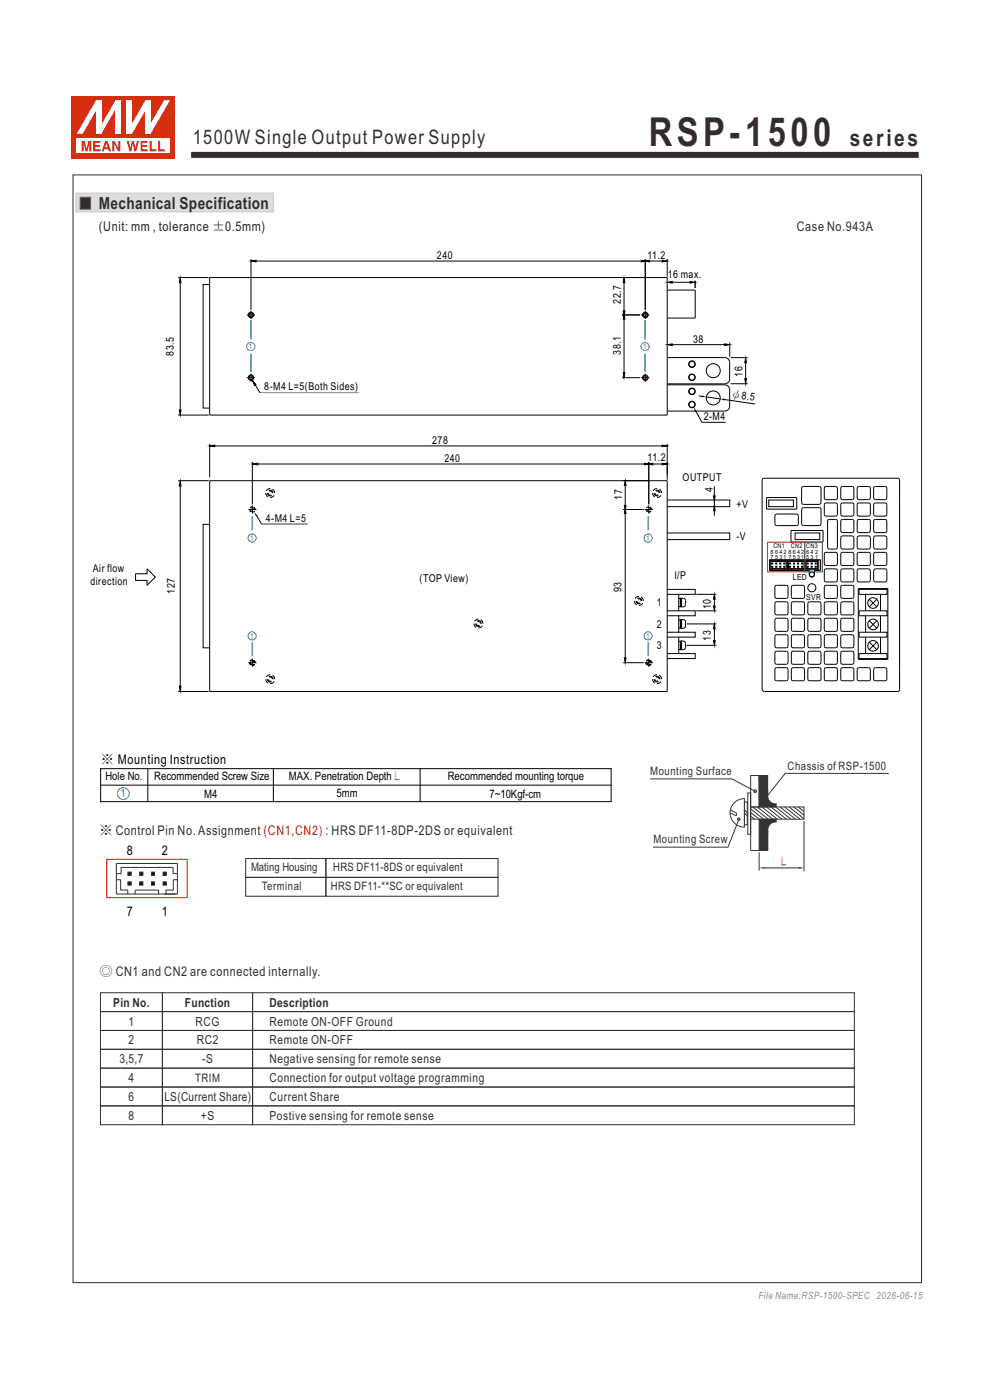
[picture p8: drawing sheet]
<svg xmlns="http://www.w3.org/2000/svg" width="210mm" height="297mm" viewBox="0 0 210 297" stroke-linecap="round" stroke-linejoin="round" font-family="sans-serif">
<path d="M16.1 41h41.9v4h-41.9z" fill-rule="evenodd" fill="#dcdddd" stroke="#c9caca" stroke-width=".21"/>
<path d="M170.5 174.2v10.6" fill="none" stroke="#333436" stroke-width=".21"/>
<g fill="#333436">
<path d="M169.5 183.9l1 .2-1 .2z"/>
<path d="M161.1 184.1l1-.2v.4z"/>
</g>
<path d="M188.5 164.1h-21.9l-4.5 5.5" fill="none" stroke="#333436" stroke-width=".21"/>
<path d="M165.7 181.9h.3v1.4h.7v.3h-1z" fill="#f08519"/>
<path d="M155 171.8l1.2 .7v.6l-1.3-.6M157.9 170.1h.6v4.9h-.6zM157.9 172.5l.6 .6M157.9 171.8l.6 .7M159.2 164.5h1.8v6.7h-1.8zM159.2 171.2h11.3v2.6h-11.3zM161 164.5h1.7v1.1h-1.7zM162.7 165l.1 3.8M162.8 176.2l-.1 4.2M159.2 180.4h1.8" fill="none" stroke="#333436" stroke-width=".21"/>
<g fill="#333436">
<path d="M161 164.5h1.8v4.4a1.68 1.68 0 0 0 1.8 1.7v.6h-3.6z"/>
<path d="M161.6 167.9l.4 .4v-.2h-.5zM161.6 167.9l.2 .2zM161.6 167.9l.2-.1v.5h.2zM161.8 167.8l.2 .1-.3 .4h.1zM161.9 168.1l.1-.2zM161.6 168.1l.1 .2 .3-.4 .1 .2zM161.7 168l-.1 .2 .5-.1-.1 .3zM161.9 168.2l.1 .2zM161.7 168l.3 .4-.2 .1v-.5zM161.8 168v.5l-.2-.1 .4-.4zM161.5 168.1l.5 .1v-.2l-.4 .4z"/>
</g>
<path d="M161 164.5h1.8v4.4a1.68 1.68 0 0 0 1.8 1.7v.6h-3.6z" fill="none" stroke="#333436" stroke-width=".21"/>
<path d="M161 173.8h3.6v.6h-.4a1.59 1.59 0 0 0-1.3 1.3v4.7h-1.9z" fill="#333436"/>
<path d="M137.9 165.2h17.4l4.9 2.7M156.7 173.9l-2.3 5.8h-15.9M158.6 168.2h.6v8.8h-.6zM159.2 173.8v6.6M161 173.8h3.6v.6h-.4a1.59 1.59 0 0 0-1.3 1.3v4.7h-1.9zM161 180.8v3.9M161.9 184.1h8" fill="none" stroke="#333436" stroke-width=".21"/>
<g fill="#333436">
<path d="M156.4 173.5l.4 .4-.5-.1zM156.4 173.5l.3-.1v.5h.1zM156.7 173.4l.3 .1-.4 .4h.1zM156.6 173.8l.4-.3 .1 .2zM156.6 173.7l.5 .1-.1 .2zM156.6 173.7l.4 .3-.3 .2v-.5zM156.7 173.7v.5l-.3-.2 .4-.3zM156.6 173.9l.2-.2zM156.3 173.8h.5l-.4 .2zM159.9 167.6l.4 .3h-.5zM159.9 167.6l.3-.1v.5l.1-.1zM160.2 167.5l.3 .1-.3 .4zM160.1 167.9l.2-.1zM160.1 167.9l.4-.3 .1 .2zM160.1 167.8l.5 .1-.1 .2zM160.1 167.8l.3 .3-.2 .1zM160.2 167.7v.5l-.3-.1 .4-.3zM159.8 167.9h.5l-.4 .2z"/>
<path d="M162.1 169.2l.3 .3 .1-.1h-.5zM162.2 169.1l.2-.1v.5zM162.4 169l.3 .1-.3 .4zM162.3 169.4l.1 .1 .3-.4 .1 .3zM162.4 169.3l-.1 .1h.5l-.1 .3zM162.4 169.3l.3 .4h-.1l-.2 .1zM162.4 169.3v.5l-.1-.1h-.1zM162 169.4h.5l-.1-.1-.2 .4z"/>
</g>
<g fill="none" stroke="#333436" stroke-width=".21">
<path d="M155.8 170.3a3 3 0 0 1 2.1-.9v6.1a3 3 0 0 1-2.8-1.9 3 3 0 0 1 .7-3.3zM159.2 171.6l2.8 2.2M159.2 172.4l1.8 1.4M159.2 173.1l.9 .7M159.7 171.2l3.3 2.6M160.6 171.2l3.3 2.6M161.6 171.2l3.3 2.6M162.6 171.2l3.2 2.6M163.5 171.2l3.3 2.6M164.5 171.2l3.3 2.6M165.5 171.2l3.2 2.6M166.4 171.2l3.3 2.6"/>
<path d="M167.4 171.2l3.1 2.5M168.4 171.2l2.1 1.7M169.3 171.2l1.2 1"/>
</g>
<path d="M15.5 37.1h180v235h-180z" fill="none" stroke="#332c2b" stroke-width=".21"/>
<path d="M40.4 32.1h154.6v1.5h-154.6z" fill-rule="evenodd" fill="#332c2b" stroke="#fefefe" stroke-width=".21"/>
<path d="M17 41.8h2.2v2.6h-2.2z" fill-rule="evenodd" fill="#332c2b" stroke="#5f5d5d" stroke-width=".21"/>
<g fill="none" stroke="#000" stroke-width=".21">
<path d="M37.8 58.9h6.5M38.2 59.6v27.8M44.5 58.9h97v29.2h-97zM53.2 55v10.7M53.4 55.4h82.8M132.4 59.6v6.5M136.6 55.4h4.2M136.9 55v10.7M141.5 55v3.7M142.4 59.9h4.6M147.5 59.5v1.6M44.5 60.4h-1.4v26.2h1.4"/>
<path d="M52.4 66.8h1.7M53.2 65.9v1.8M53.2 79.3v1.7M53.2 65.9h.1M131.9 66.8h3.9M132.4 67.5v11.9M136 66.8h1.8M136.9 65.9v1.8M136.9 79.3v1.7M136.9 65.9h.1M141.5 61.5h6v6h-6M142.2 73.1h11.9"/>
<path d="M154.8 72.7v3M155 75.9h3.6M158.2 76.6v3.9M37.8 88.1h6.5M38 87h.4l-.2 1zM44.5 94.2v7M45.2 94.6h95.6M52.4 80.1h1.7M53.5 98v9M54.1 81.5l1 1.8h21M54.4 98.4h82.5M131.9 80.1h3.9"/>
<path d="M136 80.1h1.8M137.6 98v9M138.3 98.4h2.5M141.5 94.2v7.6M155 81.4h3.6M37.8 102h6.5M38.2 102.7v43.3M44.4 102h97.1v44.7h-97v-44.7M44.5 111.2h-1.4v26.2h1.4M52.7 108.1h1.7M52.9 108.1l.3 .5M53.1 108.1l.1 .3h.5"/>
<path d="M53.3 107.7l.5 .1 .2 .3M53.5 107.5l-.5 .3M53.5 107.2v1.8M53.8 107.6l.3 .5M54.1 108.4l-.6 .3M54.4 109.4l1.1 1.8h9.7M56.4 104.6v.4l.5 .4M56.7 104.6a.63 .63 0 0 0 .9 .5M56.9 104.6a.45 .45 0 0 0 .7 .4M57 104.1a.63 .63 0 0 1 1 .5M57.1 104.2a.46 .46 0 0 1 .7 .4M57.3 103.6l-.3 .1-.5 .4"/>
<path d="M57.8 103.8l.4 .4 .1 .4M58 104.6h.1M58.1 105.1l-.4 .4-.4 .1M58.3 104.6h.1M132.2 108.1h4.3M132.6 102.7v4.7M132.6 108.8v31.1M136.8 108.1h1.7M137 108.1l.3 .5M137.2 108.1l.1 .3h.5M137.4 107.7l.5 .1 .2 .3M137.6 107.5l-.5 .3"/>
<path d="M137.6 107.2v1.8M137.9 107.6l.3 .5M138.1 108.4l-.5 .3M138.4 104.6l.1 .4 .4 .4M138.7 104.6a.63 .63 0 0 0 1 .5M138.9 104.6a.45 .45 0 0 0 .7 .4M139.1 104.1a.63 .63 0 0 1 .9 .5M139.1 104.2a.46 .46 0 0 1 .7 .4M139.4 103.6l-.4 .1-.5 .4M139.8 103.8l.5 .4v.4M140 104.6h.1M140.2 105.1l-.5 .4-.3 .1"/>
<path d="M140.3 104.6h.1M141.5 113.1h13.3v1.4h-13.3M141.5 106.1h13.3v1.4h-13.3M151.5 103.2v2.2M151.5 106.1v1.4M151.5 108.2v1.2M161.8 101.5h28.9l.1 .3v44.6l-.1 .2-28.5 .1-.5-.3v-44.6zM162.6 105.6h6.4v2.4h-6.4zM163.1 106.1h5.2v1.4h-5.2zM163.2 118.9h3.8v2h-3.8zM163.2 118.7h10.9v2.3h-1.3v.9a.56 .56 0 0 1-.6 .5 .56 .56 0 0 1-.6-.5v-.9h-8.4zM163.5 119.1h3.3v1.5h-3.3z"/>
<path d="M164.5 109.2l.2-.2 4.6 .2v2.2l-.3 .1-4.5-.1-.1-.3zM167 118.9h3.8v2h-3.8zM167.3 119.1h3.2v1.5h-3.2zM167.8 112.5h6.8v2.5h-6.8zM168.6 113.1h5.3v1.4h-5.3zM170.1 107.8h3.9l.2 .2-.2 3.4-.2 .1-3.7-.1-.1-.3zM170.1 103.3h3.9l.2 .2-.2 3.4-.2 .1-3.7-.1-.1-.3zM170.8 118.9h2.9v2h-2.9zM171 119.1h2.4v1.5h-2.4zM174.9 117.3h2.6v2.6l-.2 .1-2.4-.1zM174.9 106.8h2.6v2.6l-.2 .1-2.4-.1zM174.9 103.3h2.6v2.6l-.2 .1-2.4-.1z"/>
<path d="M175.7 110.3l1.6-.1 .2 .1 .1 .2v5.6l-.3 .4h-1.4l-.4-.4zM178.4 117.3h2.6v2.6l-.2 .1-2.4-.1zM178.4 113.8h2.6v2.6l-.2 .1-2.4-.1zM178.4 110.3h2.6v2.6l-.2 .1-2.4-.1zM178.4 106.8h2.6v2.6l-.2 .1-2.4-.1zM178.4 103.3h2.6v2.6l-.2 .1-2.4-.1zM181.9 117.3h2.6l.1 .2-.1 2.4-.2 .1-2.4-.1-.1-.3zM181.9 113.8h2.6l.1 .2-.1 2.4-.2 .1-2.4-.1-.1-.3zM181.9 110.3h2.6l.1 .2-.1 2.4-.2 .1-2.4-.1-.1-.3zM181.9 106.8h2.6l.1 .2-.1 2.4-.2 .1-2.4-.1-.1-.3zM181.9 103.3h2.6l.1 .2-.1 2.4-.2 .1-2.4-.1-.1-.3zM185.4 117.3h2.6l.1 .2-.1 2.4-.2 .1-2.4-.1-.1-.3z"/>
<path d="M185.4 113.8h2.6l.1 .2-.1 2.4-.2 .1-2.4-.1-.1-.3zM185.4 110.3h2.6l.1 .2-.1 2.4-.2 .1-2.4-.1-.1-.3zM185.4 106.8h2.6l.1 .2-.1 2.4-.2 .1-2.4-.1-.1-.3zM185.4 103.3h2.6l.1 .2-.1 2.4-.2 .1-2.4-.1-.1-.3zM28.8 121.7h2.4v-1l1.7 1.7-1.7 1.8v-1.1h-2.4zM53.5 140l-.5 .3M53.5 139.7v1.8M100.5 132.3l.1 .4 .4 .4M100.9 132.3a.63 .63 0 0 0 .9 .5M101 132.3a.46 .46 0 0 0 .7 .4M101.2 131.7a.63 .63 0 0 1 .9 .6M101.3 131.9a.47 .47 0 0 1 .7 .4"/>
<path d="M101.5 131.3l-.4 .1-.4 .4M102 131.5l.4 .4v.4M102.1 132.3h.1M102.3 132.8l-.4 .4h-.4M102.4 132.3h.1M134.6 127.5v.3l.5 .5M134.9 127.5a.63 .63 0 0 0 .9 .5M135.1 127.5a.46 .46 0 0 0 .6 .4M135.2 126.9a.64 .64 0 0 1 1 .6M135.3 127.1a.46 .46 0 0 1 .7 .4M135.5 126.5l-.3 .1-.5 .4M136 127.5h.1"/>
<path d="M136 126.7l.4 .4 .1 .4M136.4 128l-.5 .4-.4 .1M136.5 127.5h.1M137.6 140l-.5 .3M137.6 139.7v1.8M141.5 129.6h6v1h-6M141.5 125h6v1.1h-6M141.5 134.1h6v1.1h-6M141.5 138.7h6v1h-6M144 127h.3v1.7h-.3M144 131.5h.3v1.7h-.3M144 136h.3v1.8h-.3"/>
<path d="M144 126.1v3.5M144 130.6v3.5M144 135.2v3.5M144.3 126.9l.9 .1a1.45 1.45 0 0 1 .2 1.5l-.2 .2h-.9zM144.3 136l.9 .1a1.43 1.43 0 0 1 .2 1.5l-.2 .2h-.9zM144.3 131.4l.9 .1a1.43 1.43 0 0 1 .2 1.5l-.2 .2-.9 .1zM144.5 126.9v1.8M144.5 131.4v1.9M144.5 136v1.8M144.6 126.9v1.8M144.6 131.4v1.9M144.6 136v1.8"/>
<path d="M145.4 132.4h.1M145.4 136.9h.1M145.7 132.4h6.3M145.7 136.9h6.3M147.5 129.6h.1M147.5 126.1h.1M147.7 126.1h4.3M147.7 129.6h4.3M151.5 126.8v2.1M151.5 133.1v3.1M164.5 124.3h2.6l.1 .2-.1 2.4h-2.6l-.1-.3zM164.5 138.2h2.6l.1 .3-.1 2.3h-2.6l-.1-.2z"/>
<path d="M164.5 134.7h2.6l.1 .3-.1 2.3h-2.6l-.1-.2zM164.5 131.2h2.6l.1 .3-.1 2.3h-2.6l-.1-.2zM164.5 127.8h2.6l.1 .2-.1 2.4h-2.6l-.1-.3zM168 124.3h2.6l.1 .2-.1 2.4h-2.6l-.1-.3zM168 138.2h2.6l.1 .3-.1 2.3h-2.6l-.1-.2zM168 134.7h2.6l.1 .3-.1 2.3h-2.6l-.1-.2zM168 131.2h2.6l.1 .3-.1 2.3h-2.6l-.1-.2zM168 127.8h2.6l.1 .2-.1 2.4h-2.6l-.1-.3zM171.5 138.2h2.5l.2 .3-.2 2.3h-2.5l-.1-.2zM171.5 134.7h2.5l.2 .3-.2 2.3h-2.5l-.1-.2zM171.5 131.2h2.5l.2 .3-.2 2.3h-2.5l-.1-.2zM171.5 127.8h2.5l.2 .2-.2 2.4h-2.5l-.1-.3z"/>
<path d="M174.9 124.3h2.6v2.6h-2.6zM174.9 120.8h2.6v2.6h-2.6zM174.9 138.2h2.6v2.6h-2.6zM174.9 134.7h2.6v2.6h-2.6zM174.9 131.2h2.6v2.6h-2.6zM174.9 127.8h2.6v2.6h-2.6zM178.4 124.3h2.6v2.6h-2.6zM178.4 138.2h2.6v2.6h-2.6zM178.4 134.7h2.6v2.6h-2.6zM178.4 131.2h2.6v2.6h-2.6zM178.4 127.8h2.6v2.6h-2.6zM178.4 120.8h2.6v2.6h-2.6z"/>
<path d="M181.9 120.8h2.6l.1 .2-.1 2.4h-2.6l-.1-.3zM182.1 124.9h6.2v15h-6.2zM182.2 126.1v-1.1h6v1.1h-6M182.2 129.6h6v1h-6zM182.2 134.1h6v1.1h-6zM182.2 138.7h6v1h-6zM183.6 126.1v3.5M183.6 130.6v3.5M183.6 135.2v3.4M184.4 127.1l1.6 1.6M184.4 136.2l1.6 1.6M184.4 131.7l1.6 1.6"/>
<path d="M185.4 120.8h2.6l.1 .2-.1 2.4h-2.6l-.1-.3zM186 127.1l-1.6 1.6M186 136.2l-1.6 1.6M186 131.7l-1.6 1.6M186.8 126.1v3.5M186.8 130.6v3.5M186.8 135.2v3.4M37.8 146.7h6.5M52.7 140.6h1.7M52.9 140.6l.3 .5M53.1 140.6l.1 .3h.5M53.3 140.2l.5 .1 .2 .3"/>
<path d="M53.8 140.1l.3 .5M54.1 140.9l-.6 .3M56.4 144.1v.4l.5 .4M56.7 144.1a.63 .63 0 0 0 .9 .5M56.9 144.1a.45 .45 0 0 0 .7 .4M57 143.5a.63 .63 0 0 1 1 .6M57.1 143.7a.45 .45 0 0 1 .7 .4M57.3 143.1l-.3 .1-.5 .4M57.8 143.3l.4 .4 .1 .4M58 144.1h.1M58.1 144.5l-.4 .5h-.4M58.3 144.1h.1"/>
<path d="M132.2 140.6h4.3M136.8 140.6h1.7M137 140.6l.3 .5M137.2 140.6l.1 .3h.5M137.4 140.2l.5 .1 .2 .3M137.9 140.1l.3 .5M138.1 140.9l-.5 .3M138.4 144.1l.1 .4 .4 .4M138.7 144.1a.63 .63 0 0 0 1 .5M138.9 144.1a.45 .45 0 0 0 .7 .4M139.1 143.5a.63 .63 0 0 1 .9 .6M139.1 143.7a.45 .45 0 0 1 .7 .4"/>
<path d="M139.4 143.1l-.4 .1-.5 .4M139.8 143.3l.5 .4v.4M140 144.1h.1M140.2 144.5l-.5 .5h-.3M140.3 144.1h.1M164.5 141.7h2.6l.1 .3-.1 2.3h-2.6l-.1-.2zM168 141.7h2.6l.1 .3-.1 2.3h-2.6l-.1-.2zM171.5 141.7h2.5l.2 .3-.2 2.3h-2.5l-.1-.2zM174.9 141.7h2.6v2.6h-2.6zM178.4 141.7h2.6v2.6h-2.6zM181.9 141.7h2.6l.1 .3-.1 2.3h-2.6l-.1-.2zM185.4 141.7h2.6l.1 .3-.1 2.3h-2.6l-.1-.2z"/>
<circle cx="53.2" cy="66.8" r=".59"/>
<circle cx="53.2" cy="66.8" r=".43"/>
<circle cx="136.9" cy="66.8" r=".6"/>
<circle cx="136.9" cy="66.8" r=".44"/>
<circle cx="53.2" cy="80.1" r=".59"/>
<circle cx="53.2" cy="80.1" r=".43"/>
<circle cx="136.9" cy="80.1" r=".6"/>
<circle cx="136.9" cy="80.1" r=".44"/>
<circle cx="172.2" cy="121.9" r=".52"/>
<circle cx="172.2" cy="124.7" r=".88"/>
<circle cx="185.2" cy="127.9" r="1.14"/>
<circle cx="185.2" cy="132.5" r="1.14"/>
<circle cx="185.2" cy="137" r="1.14"/>
</g>
<path d="M38 87h.4l-.2 1z" fill="#000"/>
<g fill="#332c2b" stroke="#000" stroke-width=".21">
<path d="M163.7 119.4h.2v.2h-.2z" fill-rule="evenodd"/>
<path d="M164.5 119.4h.3v.2h-.3z" fill-rule="evenodd"/>
<path d="M165.4 119.4h.2v.2h-.2z" fill-rule="evenodd"/>
<path d="M166.3 119.4h.2v.2h-.2z" fill-rule="evenodd"/>
<path d="M167.5 119.4h.2v.2h-.2z" fill-rule="evenodd"/>
<path d="M168.3 119.4h.3v.2h-.3z" fill-rule="evenodd"/>
<path d="M169.2 119.4h.2v.2h-.2z" fill-rule="evenodd"/>
<path d="M170 119.4h.3v.2h-.3z" fill-rule="evenodd"/>
<path d="M171.2 119.4h.2v.2h-.2z" fill-rule="evenodd"/>
<path d="M172.1 119.4h.2v.2h-.2z" fill-rule="evenodd"/>
<path d="M172.9 119.4h.2v.2h-.2z" fill-rule="evenodd"/>
<path d="M163.7 120.1h.2v.2h-.2z" fill-rule="evenodd"/>
<path d="M164.5 120.1h.3v.2h-.3z" fill-rule="evenodd"/>
<path d="M165.4 120.1h.2v.2h-.2z" fill-rule="evenodd"/>
<path d="M166.3 120.1h.2v.2h-.2z" fill-rule="evenodd"/>
<path d="M167.5 120.1h.2v.2h-.2z" fill-rule="evenodd"/>
<path d="M168.3 120.1h.3v.2h-.3z" fill-rule="evenodd"/>
<path d="M169.2 120.1h.2v.2h-.2z" fill-rule="evenodd"/>
<path d="M170 120.1h.3v.2h-.3z" fill-rule="evenodd"/>
<path d="M171.2 120.1h.2v.2h-.2z" fill-rule="evenodd"/>
<path d="M172.1 120.1h.2v.2h-.2z" fill-rule="evenodd"/>
<path d="M172.9 120.1h.2v.2h-.2z" fill-rule="evenodd"/>
</g>
<g fill="#000">
<path d="M38.2 58.9l.2 1.1h-.4zM53.3 55.4l1-.2v.4zM132.4 58.9l.2 1.1h-.4zM136 55.2l1 .2-1 .2zM136.7 55.4l1.1-.2v.4zM140.5 55.2l1 .2-1 .2zM141.5 59.9l1.1-.2v.4zM146.4 59.7l1 .2-1 .2zM132.2 65.9h.4l-.2 1.1zM132.4 66.6l.2 1.1h-.4zM132.2 79h.4l-.2 1.1zM141.6 73.1l1-.1v.3z"/>
<path d="M153.7 73l1.1 .1-1.1 .2zM158.2 75.9l.1 1h-.3zM44.5 94.6l1.1-.2v.4zM53.6 80.8l.7 .8-.3 .2zM53.6 98.4l1.1-.1v.3zM136.7 98.3l1.1 .1-1.1 .2zM137.4 98.4l1.1-.1v.3zM140.4 94.4l1.1 .2-1.1 .2zM140.5 98.3l1 .1-1 .2zM147.1 86.4l.7 .8-.3 .2zM148.9 83.9l1 .3-1.1 .1zM152.7 84.6h1.1l-.1 .4z"/>
<path d="M158 80.3h.3l-.1 1.1zM38.2 102.1l.2 1h-.4zM53.9 108.6l.7 .8-.3 .2zM132.6 102l.2 1h-.4zM132.4 107.2h.4l-.2 1.1zM132.6 107.9l.2 1.1h-.4zM151.5 107.3l.2 1.1h-.3zM151.4 105.2h.3l-.2 1.1zM132.4 139.6h.4l-.2 1zM151.5 126.1l.2 1h-.3zM151.4 128.6h.3l-.2 1zM151.5 132.3l.2 1.1h-.3z"/>
<path d="M151.4 135.9h.3l-.2 1zM38 145.6h.4l-.2 1z"/>
</g>
<g fill="none" stroke="#000" stroke-width=".21">
<path d="M38.2 58.9l.2 1.1h-.4zM53.3 55.4l1-.2v.4zM132.4 58.9l.2 1.1h-.4zM136 55.2l1 .2-1 .2zM136.7 55.4l1.1-.2v.4zM140.5 55.2l1 .2-1 .2zM141.5 59.9l1.1-.2v.4zM146.4 59.7l1 .2-1 .2zM132.2 65.9h.4l-.2 1.1zM132.2 79h.4l-.2 1.1zM132.4 66.6l.2 1.1h-.4zM141.6 75.9h12.3l.6 .3 .3 .6v3.7l-.3 .6-.4 .3h-12.5"/>
<path d="M141.6 73.1l1-.1v.3zM153.7 73l1.1 .1-1.1 .2zM158.2 75.9l.1 1h-.3zM44.5 94.6l1.1-.2v.4zM53.6 80.8l.7 .8-.3 .2zM53.6 98.4l1.1-.1v.3zM136.7 98.3l1.1 .1-1.1 .2zM137.4 98.4l1.1-.1v.3zM140.4 94.4l1.1 .2-1.1 .2zM140.5 98.3l1 .1-1 .2zM141.6 81.6h12.2l.7 .4 .3 .6v3.7l-.3 .6-.4 .2-12.5 .1M147.6 87.2l1.3 2.4h5"/>
<path d="M148.3 84l.6 .1M149.8 84.2l3 .4M153.4 84.7l6.8 1M158 80.3h.3l-.1 1.1zM38.2 102.1l.2 1h-.4zM132.4 107.2h.4l-.2 1.1zM132.6 102l.2 1h-.4zM132.6 107.9l.2 1.1h-.4zM151.4 105.2h.3l-.2 1.1zM151.5 107.3l.2 1.1h-.3zM132.4 139.6h.4l-.2 1zM151.4 128.6h.3l-.2 1z"/>
<path d="M151.4 135.9h.3l-.2 1zM151.5 126.1l.2 1h-.3zM151.5 132.3l.2 1.1h-.3zM163.8 120.6v.3M164.2 120.6v.3M166 120.6v.3M166.4 120.6v.3M167.6 120.6v.3M168 120.6v.3M169.8 120.6v.3M170.2 120.6v.3M171.3 120.6v.3"/>
<path d="M171.7 120.6v.3M172.9 120.6v.3M173.3 120.6v.3M38 145.6h.4l-.2 1zM21.4 166.6h108.2M31.4 163.1v7M58 163.1v6.9M89.1 163.1v7M129.6 163.1h-108.3v7h108.3M129.6 163.1v6.9"/>
<circle cx="146.8" cy="77.3" r=".61"/>
<circle cx="146.8" cy="77.3" r=".7"/>
<circle cx="151.3" cy="78.6" r="1.48"/>
<circle cx="146.8" cy="85.8" r=".61"/>
<circle cx="146.8" cy="83" r=".61"/>
<circle cx="146.8" cy="80" r=".61"/>
<circle cx="146.8" cy="80" r=".7"/>
<circle cx="146.8" cy="83" r=".7"/>
<circle cx="146.8" cy="85.8" r=".7"/>
<circle cx="151.3" cy="84.4" r="1.48"/>
</g>
<path d="M132.4 66.9h.1M132.6 108.2h.1" fill="none" stroke="#000" stroke-width=".35"/>
<path d="M132.4 80.1h.1M151.5 106.3h.1" fill="none" stroke="#000" stroke-width=".23"/>
<g fill="#000" stroke="#332c2b" stroke-width=".21">
<path d="M27.2 187.1h.6v.6h-.6z" fill-rule="evenodd"/>
<path d="M27.2 185h.6v.7h-.6z" fill-rule="evenodd"/>
<path d="M29.7 185h.6v.7h-.6z" fill-rule="evenodd"/>
<path d="M29.7 187.1h.6v.6h-.6z" fill-rule="evenodd"/>
<path d="M32.1 185h.7v.7h-.7z" fill-rule="evenodd"/>
<path d="M32.1 187.1h.7v.6h-.7z" fill-rule="evenodd"/>
<path d="M34.6 185h.7v.7h-.7z" fill-rule="evenodd"/>
<path d="M34.6 187.1h.7v.6h-.7z" fill-rule="evenodd"/>
</g>
<g fill="none" stroke="#332c2b" stroke-width=".21">
<path d="M24.7 183.2h12.9v6.5h-12.9zM24.7 185.3h1M24.7 186.6h.9v2.2h1.5M27.1 188.8v.9M27.2 187.1h.6v.6h-.6zM27.2 185h.6v.7h-.6zM29.7 185h.6v.7h-.6zM29.7 187.1h.6v.6h-.6zM32.1 185h.7v.7h-.7zM32.1 187.1h.7v.6h-.7zM33.6 188.8h-4.9v.9M33.6 188.8v.9"/>
<path d="M34.6 185h.7v.7h-.7zM34.6 187.1h.7v.6h-.7zM35.2 188.8h1.5M35.2 188.8v.9M36.7 185.3h.9M36.7 185.3v-1.3h-11v1.4M37.7 186.6h-.9v2.2M52.1 182.1h17v4h-17zM52.1 186.1h17v4h-17zM69.1 182.1h36.5v4h-36.5zM69.1 186.1h36.5v4h-36.5zM21.3 214.6h13.1v4h-13.1z"/>
<path d="M21.3 218.6h13.1v4h-13.1zM21.3 210.6h13.1v4h-13.1zM34.4 214.6h19.2v4h-19.2zM34.4 218.6h19.2v4h-19.2zM34.4 210.6h19.2v4h-19.2zM53.6 214.6h127.6v4h-127.6zM53.6 218.6h127.6v4h-127.6zM53.6 210.6h127.6v4h-127.6zM21.3 226.6h13.1v4h-13.1zM21.3 230.6h13.1v4h-13.1zM21.3 234.6h13.1v4h-13.1zM21.3 222.6h13.1v4h-13.1z"/>
<path d="M34.4 226.6h19.2v4h-19.2zM34.4 230.6h19.2v4h-19.2zM34.4 234.6h19.2v4h-19.2zM34.4 222.6h19.2v4h-19.2zM53.6 226.6h127.6v4h-127.6zM53.6 230.6h127.6v4h-127.6zM53.6 234.6h127.6v4h-127.6zM53.6 222.6h127.6v4h-127.6z"/>
</g>
<g fill="none" stroke="#008fd7" stroke-width=".21">
<path d="M53.2 67.9v4.1M53.2 75v3.8M136.9 67.9v4.1M136.9 75v3.8M53.5 109.5v3M137.5 109.5v3M53.5 136.3v2.9M137.5 136.3v2.9"/>
<circle cx="53.2" cy="73.5" r=".87"/>
<circle cx="136.8" cy="73.5" r=".87"/>
<circle cx="53.5" cy="114.1" r=".87"/>
<circle cx="137.5" cy="114.1" r=".87"/>
<circle cx="53.5" cy="134.9" r=".87"/>
<circle cx="137.5" cy="134.9" r=".87"/>
<circle cx="26.2" cy="168.3" r="1.25"/>
</g>
<path d="M162.8 115h7.9v6.3h-7.9zM22.6 182.3h17.1v8.1h-17.1z" fill="none" stroke="#e62129" stroke-width=".21"/>
<path d="M170.7 115h3.7v6.3h-3.7z" fill="none" stroke="#009b4c" stroke-width=".21"/>
<path d="M15.2 20.4h22v13.2h-22z" fill-rule="evenodd" fill="#d62e0f"/>
<path d="M16.3 29.4h19.8v3.1h-19.8z" fill-rule="evenodd" fill="#fefefe"/>
<g fill="#d62e0f">
<path d="M26.9 29.9h.4l.4 1.6 .3-1.6h.4l.3 1.6 .3-1.6h.5l-.6 2.2h-.4l-.3-1.7-.3 1.7h-.4z" fill-rule="evenodd"/>
<path d="M29.8 29.9h1.5v.4h-1.1v.5h1v.3h-1v.6h1.1v.4h-1.5z" fill-rule="evenodd"/>
<path d="M31.7 29.9h.5v1.8h1v.4h-1.5z" fill-rule="evenodd"/>
<path d="M33.5 29.9h.5v1.8h1v.4h-1.5z" fill-rule="evenodd"/>
<path d="M17.3 29.9h.7l.4 1.7 .3-1.7h.7v2.2h-.4v-1.8l-.4 1.8h-.5l-.4-1.8v1.8h-.4z" fill-rule="evenodd"/>
<path d="M19.8 29.9h1.5v.4h-1.1v.5h1v.3h-1v.6h1.2v.4h-1.6z" fill-rule="evenodd"/>
<path d="M22.6 30.4l.2 .9h-.5zM22.3 29.9l-.7 2.2h.4l.2-.4h.7l.2 .4h.5l-.8-2.2z" fill-rule="evenodd"/>
<path d="M23.8 29.9h.5l.8 1.5v-1.5h.4v2.2h-.4l-.9-1.6v1.6h-.4z" fill-rule="evenodd"/>
</g>
<g fill="#fff">
<path d="M24.5 21.3h1.1v7.1h-1.1z" fill-rule="evenodd"/>
<path d="M24.5 21.3h1.1l-4.1 7.1h-1.1z" fill-rule="evenodd"/>
<path d="M20.4 21.3h1.1v7.1h-1.1z" fill-rule="evenodd"/>
<path d="M20.4 21.3h1.1v.3l-4 6.8h-1.2z" fill-rule="evenodd"/>
<path d="M30.8 21.3h1.1v7.1h-1.1z" fill-rule="evenodd"/>
<path d="M34.8 21.3h1.3l-4.2 7.1h-1v-.3z" fill-rule="evenodd"/>
<path d="M26.9 21.3h1.1v7.1h-1.1z" fill-rule="evenodd"/>
<path d="M30.8 21.3h1.1v.2l-3.9 6.9h-1.1v-.3z" fill-rule="evenodd"/>
</g>
<text font-size="8.5" fill="#332c2b" x="137.6" y="31">RSP-1500</text>
<text font-size="4.9" fill="#332c2b" x="180.2" y="31">series</text>
<text font-size="4.2" fill="#332c2b" x="40.9" y="30.6">1500W Single Output Power Supply</text>
<text font-size="3.5" fill="#332c2b" x="20.9" y="44.3">Mechanical Specification</text>
<text font-size="2.8" fill="#231f20" x="21" y="49.1">(Unit: mm , tolerance ±0.5mm)</text>
<g font-size="2.8" fill="#332c2b">
<text x="169" y="49.1">Case No.943A</text>
<text x="21.1" y="207.1">◎ CN1 and CN2 are connected internally.</text>
</g>
<g font-size="2.8">
<text x="21.4" y="162">※ Mounting Instruction</text>
<text x="21.1" y="177.1">※ Control Pin No. Assignment (CN1,CN2) : HRS DF11-8DP-2DS or equivalent</text>
<text x="26.9" y="181.4">8</text>
<text x="34.3" y="181.4">2</text>
<text x="26.9" y="194.3">7</text>
<text x="34.3" y="194.3">1</text>
</g>
<g font-size="2.6" fill="#332c2b">
<text x="24" y="213.6">Pin No.</text>
<text x="39.2" y="213.6">Function</text>
<text x="57.2" y="213.7">Description</text>
<text x="27.3" y="217.6">1</text>
<text x="27.3" y="221.6">2</text>
<text x="41.5" y="217.6">RCG</text>
<text x="41.7" y="221.6">RC2</text>
<text x="57.2" y="217.6">Remote ON-OFF Ground</text>
<text x="57.2" y="221.6">Remote ON-OFF</text>
<text x="25.4" y="225.6">3,5,7</text>
<text x="42.9" y="225.6">-S</text>
<text x="57.2" y="225.6">Negative sensing for remote sense</text>
<text x="27.3" y="229.6">4</text>
<text x="27.3" y="233.6">6</text>
<text x="34.9" y="233.6">LS(Current Share)</text>
<text x="57.2" y="229.6">Connection for output voltage programming</text>
<text x="57.2" y="233.6">Current Share</text>
<text x="27.3" y="237.6">8</text>
<text x="42.6" y="237.6">+S</text>
<text x="57.2" y="237.6">Postive sensing for remote sense</text>
</g>
<g font-size="2.5">
<text x="22.4" y="165.5">Hole No.</text>
<text x="32.7" y="165.5">Recommended Screw Size</text>
<text x="61.3" y="165.5">MAX. Penetration Depth L</text>
<text x="95" y="165.5">Recommended mounting torque</text>
<text x="43.3" y="169.3">M4</text>
<text x="71.4" y="169.1">5mm</text>
<text x="103.8" y="169.3">7~10Kgf-cm</text>
</g>
<g font-size="2.5" fill="#332c2b">
<text x="137.9" y="164.5">Mounting Surface</text>
<text x="167.1" y="163.3">Chassis of RSP-1500</text>
<text x="138.6" y="178.8">Mounting Screw</text>
<text x="53.2" y="184.8">Mating Housing</text>
<text x="70.7" y="184.8">HRS DF11-8DS or equivalent</text>
<text x="55.6" y="188.8">Terminal</text>
<text x="70.2" y="188.8">HRS DF11-**SC or equivalent</text>
<text x="41.4" y="229.6">TRIM</text>
</g>
<text font-size="2.5" fill="#008fd7" x="25.6" y="169.2">1</text>
<g font-size="2.3">
<text x="92.7" y="55">240</text>
<text x="137.3" y="55">11.2</text>
<text x="141.7" y="59">16 max.</text>
<text x="131.7" y="64.4" transform="rotate(-90 131.7 64.4)">22.7</text>
<text x="36.9" y="75.4" transform="rotate(-90 36.9 75.4)">83.5</text>
<text x="131.7" y="75.3" transform="rotate(-90 131.7 75.3)">38.1</text>
<text x="147" y="72.7">38</text>
<text x="56.1" y="82.7">8-M4 L=5(Both Sides)</text>
<text x="157.5" y="79.9" transform="rotate(-90 157.5 79.9)">16</text>
<text x="149.3" y="89.2">2-M4</text>
<text x="155" y="84.2" transform="rotate(9 155 84.2)">ψ8.5</text>
<text x="91.7" y="94.2">278</text>
<text x="94.3" y="98.1">240</text>
<text x="137.4" y="97.9">11.2</text>
<text x="144.8" y="101.9">OUTPUT</text>
<text x="132" y="106" transform="rotate(-90 132 106)">17</text>
<text x="151.2" y="104.3" transform="rotate(-90 151.2 104.3)">4</text>
<text x="156.2" y="107.9">+V</text>
<text x="56.4" y="110.7">4-M4 L=5</text>
<text x="156.2" y="114.5">-V</text>
<text x="19.2" y="124.1">direction</text>
<text x="19.7" y="121.3">Air flow</text>
<text x="37.1" y="126" transform="rotate(-90 37.1 126)">127</text>
<text x="89" y="123.5">(TOP View)</text>
<text x="131.8" y="125.7" transform="rotate(-90 131.8 125.7)">93</text>
<text x="143" y="122.8">I/P</text>
<text x="139.3" y="128.7">1</text>
<text x="150.8" y="129.2" transform="rotate(-90 150.8 129.2)">10</text>
<text x="139.3" y="137.7">3</text>
<text x="139.3" y="133.2">2</text>
<text x="150.8" y="135.9" transform="rotate(-90 150.8 135.9)">13</text>
</g>
<text font-size="2.1" fill="#8b8b8c" x="160.9" y="275.6">File Name:RSP-1500-SPEC 2026-06-15</text>
<g font-size="1.8">
<text x="168.2" y="123.1">LED</text>
<text x="171" y="127.2">SVR</text>
</g>
<g font-size="1.7" fill="#008fd7">
<text x="52.8" y="74.1">1</text>
<text x="136.4" y="74.1">1</text>
<text x="53.1" y="114.7">1</text>
<text x="137.1" y="114.7">1</text>
<text x="53.1" y="135.5">1</text>
<text x="137.1" y="135.5">1</text>
</g>
<g font-size="1.4">
<text x="164" y="116.3">CN1</text>
<text x="167.8" y="116.3">CN2</text>
<text x="171" y="116.3">CN3</text>
</g>
<g font-size="1.2">
<text x="163.5" y="118.6">7</text>
<text x="163.5" y="117.5">8</text>
<text x="164.4" y="118.6">5</text>
<text x="164.4" y="117.5">6</text>
<text x="165.3" y="118.6">3</text>
<text x="165.3" y="117.5">4</text>
<text x="166.2" y="118.6">1</text>
<text x="166.2" y="117.5">2</text>
<text x="167.2" y="118.6">7</text>
<text x="167.2" y="117.5">8</text>
<text x="168.2" y="118.6">5</text>
<text x="168.2" y="117.5">6</text>
<text x="169.1" y="117.5">4</text>
<text x="169.1" y="118.6">3</text>
<text x="170" y="118.6">1</text>
<text x="170" y="117.5">2</text>
<text x="171" y="118.6">5</text>
<text x="171" y="117.5">6</text>
<text x="171.9" y="118.6">3</text>
<text x="171.9" y="117.5">4</text>
<text x="172.9" y="118.6">1</text>
<text x="172.9" y="117.5">2</text>
</g>
</svg>
